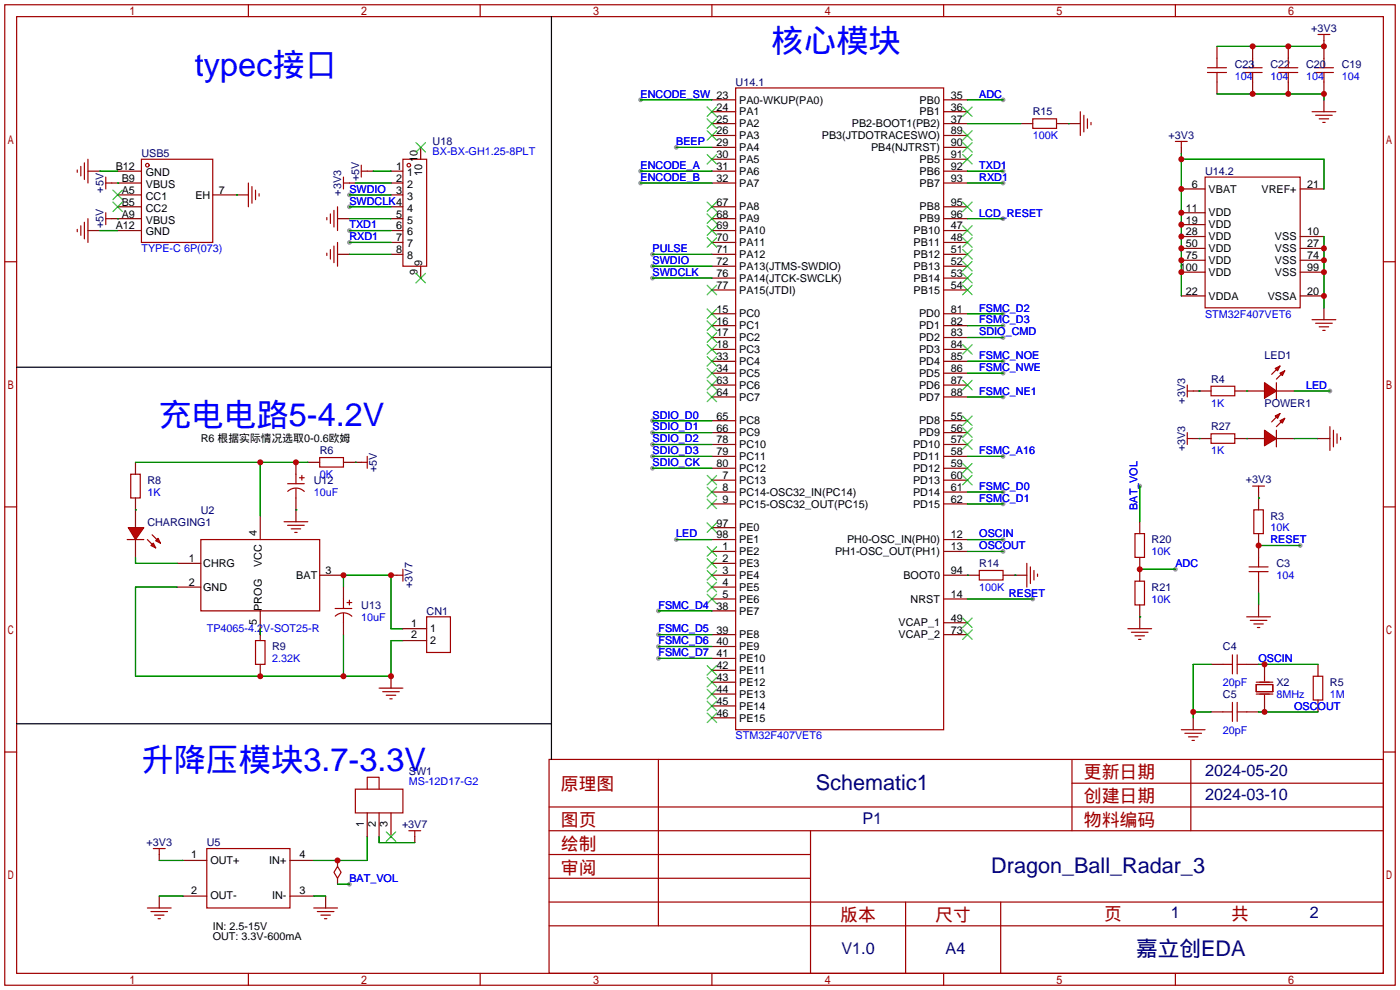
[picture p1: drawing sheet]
<svg xmlns="http://www.w3.org/2000/svg" width="299mm" height="212mm" viewBox="0 0 299 212" stroke-linecap="round" stroke-linejoin="round" font-family="sans-serif">
<g fill="#999">
<circle cx="277.9" cy="116.6" r=".51"/>
<circle cx="284.2" cy="83.6" r=".51"/>
<circle cx="74.7" cy="189" r=".51"/>
<circle cx="214.4" cy="97.5" r=".51"/>
<circle cx="214.4" cy="79.8" r=".51"/>
<circle cx="214.4" cy="77.2" r=".51"/>
<circle cx="214.4" cy="84.8" r=".51"/>
<circle cx="214.4" cy="115.3" r=".51"/>
<circle cx="214.4" cy="117.9" r=".51"/>
<circle cx="220.7" cy="128" r=".51"/>
<circle cx="139.4" cy="59.4" r=".51"/>
<circle cx="139.4" cy="56.9" r=".51"/>
<circle cx="243.6" cy="103.9" r=".51"/>
<circle cx="144.5" cy="31.5" r=".51"/>
<circle cx="214.4" cy="46.7" r=".51"/>
<circle cx="214.4" cy="105.2" r=".51"/>
<circle cx="214.4" cy="107.7" r=".51"/>
<circle cx="214.4" cy="67.1" r=".51"/>
<circle cx="214.4" cy="69.6" r=".51"/>
<circle cx="140.7" cy="130.6" r=".51"/>
<circle cx="140.7" cy="135.6" r=".51"/>
<circle cx="140.7" cy="138.2" r=".51"/>
<circle cx="140.7" cy="140.7" r=".51"/>
<circle cx="74.7" cy="51.8" r=".51"/>
<circle cx="74.7" cy="49.3" r=".51"/>
<circle cx="74.7" cy="44.2" r=".51"/>
<circle cx="74.7" cy="41.7" r=".51"/>
<circle cx="139.4" cy="89.9" r=".51"/>
<circle cx="139.4" cy="92.5" r=".51"/>
<circle cx="139.4" cy="95" r=".51"/>
<circle cx="139.4" cy="97.5" r=".51"/>
<circle cx="139.4" cy="100.1" r=".51"/>
<circle cx="214.4" cy="72.1" r=".51"/>
<circle cx="136.9" cy="36.6" r=".51"/>
<circle cx="136.9" cy="39.1" r=".51"/>
<circle cx="214.4" cy="36.6" r=".51"/>
<circle cx="214.4" cy="39.1" r=".51"/>
<circle cx="251.2" cy="121.7" r=".51"/>
<circle cx="214.4" cy="21.3" r=".51"/>
<circle cx="144.5" cy="115.3" r=".51"/>
<circle cx="139.4" cy="54.4" r=".51"/>
<circle cx="136.9" cy="21.3" r=".51"/>
</g>
<g fill="none" stroke="#a10000" stroke-width=".25">
<path d="M1 1h297.2v209.6h-297.2zM3.6 3.6h292.1v204.4h-292.1zM53.1 1v2.6M102.6 1v2.6M152.1 1v2.6M201.7 1v2.6M251.2 1v2.6M1 55.9h2.6M295.7 55.9h2.5M258.8 82.5h5.1v2.1h-5.1zM272.8 81.8v3.5M1 108.3h2.6"/>
<path d="M267.7 103.9h2.6M268 109h2v5h-2zM269 103.9v1.3M269 119.1v2.1M295.7 108.3h2.5M266.4 131.8h5.1M267 122.2h4M267 121.2h4M267.2 132.6h3.6M268 133.4h2M268.7 134.1h.5M269 122.2v2"/>
<path d="M1 160.7h2.6M117.3 162.3h178.4v45.7h-178.4zM117.3 177.5h178.4M117.3 172.5h178.4M140.7 162.3v35.6M173.2 177.5v30.5M229.1 162.3v15.2M229.1 167.4h66.6M254.5 162.3v15.2M295.7 160.7h2.5M117.3 182.6h55.9M117.3 197.9h178.4"/>
<path d="M117.3 192.8h178.4M117.3 187.7h55.9M193.5 192.8v15.2M213.9 192.8v15.2M53.1 208v2.6M102.6 208v2.6M152.1 208v2.6M201.7 208v2.6M251.2 208v2.6"/>
</g>
<path d="M256.3 83.6h2.5M263.9 83.6h2.5M269 105.2v3.8M269 114v5.1M269 124.2v2.5M269 129.3v2.5" fill="none" stroke="#870000" stroke-width=".25"/>
<path d="M269 106.4h.1M269 116.6h8.9M269 126.7v2.6" fill="none" stroke="#008700" stroke-width=".25"/>
<g fill="#f00" stroke="#a10000" stroke-width=".25">
<path d="M270.3 81.8l2.5 1.8-2.5 1.5z"/>
<path d="M272.5 78.7l1.1-.5-.6 1z"/>
<path d="M273.6 79.8l1-.6-.5 1.1z"/>
</g>
<g fill="none" stroke="#a10000" stroke-width=".25">
<path d="M272.8 79l-1 1M68.3 97.8h5.1v2h-5.1zM253.7 82.3v2.5M253.7 83.6h1.3M273.8 80l-1 1M27.2 115.3h3.5M27.9 101.3h2.1v5.1h-2.1zM42.9 115.3h25.4v15.3h-25.4zM263.4 140v4M264.4 140v4M252.5 156h5.1M253.2 156.7h3.6"/>
<path d="M254 157.5h2M254.8 158.2h.5M261.4 142h2M261.4 152.1h2M263.4 150.1v4.1M264.4 150.1v4.1M264.4 142h2M264.4 152.1h2M280.7 144.5h2v5.1h-2z"/>
</g>
<g fill="none" stroke="#870000" stroke-width=".25">
<path d="M29 98.8v2.5M65.8 98.8h2.5M73.4 98.8h2.5M255 83.6h1.3M266.4 83.6h3.9M272.8 83.6h3.8M29 106.4v2.6M55.6 110.2v5.1M37.8 120.4h5.1M37.8 125.5h5.1M55.6 130.6v5M68.3 122.9h5.1"/>
<path d="M255 153.4v2.6M258.8 142h2.6M258.8 152.1h2.6M266.4 142h2.6M266.4 152.1h2.6M281.7 142v2.5M281.7 149.6v2.5"/>
</g>
<path d="M256.3 83.6h.1M266.4 83.6h.1M276.6 83.6h7.6M255 152.1h3.8M258.8 142h-3.8v11.4M269 142h12.7M269 152.1h12.7" fill="none" stroke="#008700" stroke-width=".25"/>
<g fill="#f00" stroke="#a10000" stroke-width=".25">
<path d="M27.4 112.8h3.3l-1.7 2.5z"/>
<path d="M33.3 115.6l.5-.5 .5 1z"/>
<path d="M32.8 116.1l.5 1-1-.5z"/>
</g>
<g fill="none" stroke="#a10000" stroke-width=".25">
<path d="M157.2 18.8h44.5v137.2h-44.5zM258.1 15.5h4M258.1 14.5h4M260.1 12.4v2.1M260.1 15.5v2M265.7 15.5h4M265.7 14.5h4M267.7 12.4v2.1M267.7 15.5v2M273.3 15.5h4.1M273.3 14.5h4.1M275.3 12.4v2.1"/>
<path d="M275.3 15.5v2M280.9 15.5h4.1M280.9 14.5h4.1M281.7 7.4h2.5M283 7.4v1.2M283 12.4v2.1M283 15.5v2M16.5 36.3v.5M17.3 35.6v2M18 34.8v3.6M18.8 34v5.1M22.6 37.8v2.6"/>
<path d="M22.6 39.1h1.3M30.2 34h15.3v17.8h-15.3zM53.1 39.1v5.1M53.8 39.9v3.5M73.4 37.8v2.6M73.4 39.1h1.3M77.2 35.3v2.5M77.2 36.6h1.3M86.1 34h5.1v22.9h-5.1zM220.7 25.4h5.1v2h-5.1zM230.9 23.9v5.1M231.6 24.6v3.6"/>
<path d="M232.4 25.4v2M233.2 26.2v.5M251.2 30.2h2.5M252.5 30.2v1.3M257.6 37.8h20.3v28h-20.3zM280.4 23.9h5.1M281.2 24.6h3.5M281.9 25.4h2.1M282.7 26.2h.5M16.5 49v.5M17.3 48.3v2M18 47.5v3.6"/>
<path d="M18.8 46.7v5.1M22.6 45.5v2.5M22.6 46.7h1.3M54.6 40.6v2.1M55.4 41.4v.5M69.8 46.5v.5M69.8 54.1v.5M70.6 45.7v2.1M70.6 53.3v2.1M71.4 45v3.5M71.4 52.6v3.5M72.1 44.2v5.1"/>
<path d="M72.1 51.8v5.1M280.4 68.3h5.1M281.2 69.1h3.5M281.9 69.8h2.1M282.7 70.6h.5M77.2 98.8h1.3M78.5 97.5v2.6M258.8 92.7h5.1v2h-5.1zM272.8 91.9v3.6M31.5 115.3l1 1M32.5 114.3l1 1M60.7 111.5h5.1"/>
<path d="M61.5 112.3h3.5M61.5 103.4h3.5M61.5 105a2.54 2.54 0 0 1 3.5 0M62.2 113h2.1M63 113.8h.5M63.2 101.3v2.1M63.2 104.4v2M64 102.1h1M64.5 101.6v1M242.6 114h2v5.1h-2zM54.6 136.9h2v5.1h-2zM71.6 130h3.6"/>
<path d="M71.7 131.7a2.54 2.54 0 0 1 3.5 0M73.4 128v2M73.4 131.1v2M74.2 128.8h1M74.7 128.3v1M84.8 122.9h1.3M86.1 121.7v2.5M91.2 131.8h5.1v7.6h-5.1zM209.3 121.9h5.1v2.1h-5.1zM219.5 120.4v5.1M220.2 121.2v3.5M221 121.9v2.1"/>
<path d="M221.7 122.7v.5M241 134.4h5.1M241.8 135.1h3.6M242.6 124.2h2v5.1h-2zM242.6 135.9h2M243.3 136.7h.5M81 147.1h5.1M81.8 147.8h3.5M82.5 148.6h2.1M83.3 149.4h.5M268.5 146.3h3.5v1.5h-3.5zM268.5 145.8h3.5"/>
<path d="M268.5 148.3h3.5M270.3 144.5v1M270.3 148.6v1M75.9 168.7h10.2v5h-10.2zM78.5 168.7v-2.6h2.5v2.6M87.4 177.5h2.5M88.6 177.5v1.3M31.5 194.1h5.1M32.3 194.8h3.5M32.8 181.4h2.5M33 195.6h2.1M33.8 196.3h.5"/>
<path d="M34 181.4v1.2M44.2 181.4h17.8v12.7h-17.8zM67.1 194.1h5M67.8 194.8h3.6M68.6 195.6h2M69.3 196.3h.5M72.1 185.2l.8 1.2-.8 1.3-.7-1.3z"/>
<circle cx="31.5" cy="35.3" r=".38"/>
<circle cx="87.4" cy="35.3" r=".38"/>
</g>
<g fill="none" stroke="#870000" stroke-width=".25">
<path d="M260.1 9.9v2.5M260.1 17.5v2.6M267.7 9.9v2.5M267.7 17.5v2.6M275.3 9.9v2.5M275.3 17.5v2.6M283 8.6v3.8M283 17.5v2.6M18.8 36.6h2.5M23.9 39.1h6.3M25.1 36.6h5.1M74.7 39.1h1.2"/>
<path d="M78.5 36.6h1.3M83.6 36.6h2.5M83.6 39.1h2.5M89.9 31.5v2.5M152.1 21.3h5.1M152.1 23.9h5.1M152.1 26.4h5.1M152.1 29h5.1M152.1 31.5h5.1M152.1 34h5.1M152.1 36.6h5.1M152.1 39.1h5.1"/>
<path d="M201.7 21.3h5.1M201.7 23.9h5.1M201.7 26.4h5.1M201.7 29h5.1M201.7 31.5h5.1M201.7 34h5.1M201.7 36.6h5.1M201.7 39.1h5.1M218.2 26.4h2.5M225.8 26.4h5.1M252.5 31.5v1.3M283 21.3v2.6"/>
<path d="M18.8 49.3h2.5M23.9 46.7h6.3M25.1 49.3h5.1M25.1 44.2h5.1M25.1 41.7h5.1M45.5 41.7h7.6M72.1 54.4h2.6M72.1 46.7h2.6M83.6 49.3h2.5M83.6 51.8h2.5M83.6 54.4h2.5M83.6 44.2h2.5"/>
<path d="M83.6 46.7h2.5M83.6 41.7h2.5M89.9 56.9v2.5M152.1 49.3h5.1M152.1 51.8h5.1M152.1 54.4h5.1M152.1 56.9h5.1M152.1 59.4h5.1M152.1 44.2h5.1M152.1 46.7h5.1M201.7 49.3h5.1M201.7 51.8h5.1"/>
<path d="M201.7 54.4h5.1M201.7 56.9h5.1M201.7 59.4h5.1M201.7 44.2h5.1M201.7 46.7h5.1M252.5 40.4h5.1M252.5 50.5h5.1M252.5 45.5h5.1M252.5 48h5.1M252.5 53.1h5.1M252.5 55.6h5.1M252.5 58.2h5.1"/>
<path d="M277.9 40.4h5.1M277.9 50.5h5.1M277.9 53.1h5.1M277.9 55.6h5.1M277.9 58.2h5.1M152.1 62h5.1M152.1 67.1h5.1M152.1 69.6h5.1M152.1 72.1h5.1M152.1 74.7h5.1M152.1 77.2h5.1M152.1 79.8h5.1"/>
<path d="M201.7 62h5.1M201.7 67.1h5.1M201.7 69.6h5.1M201.7 72.1h5.1M201.7 74.7h5.1M201.7 77.2h5.1M201.7 79.8h5.1M252.5 63.2h5.1M277.9 63.2h5.1M283 65.8v2.5M63.2 98.8v2.5M75.9 98.8h1.3"/>
<path d="M152.1 89.9h5.1M152.1 92.5h5.1M152.1 95h5.1M152.1 97.5h5.1M152.1 82.3h5.1M152.1 84.8h5.1M201.7 89.9h5.1M201.7 92.5h5.1M201.7 95h5.1M201.7 97.5h5.1M201.7 82.3h5.1M201.7 84.8h5.1"/>
<path d="M256.3 93.7h2.5M263.9 93.7h2.5M29 109v3.8M29 115.3v3.8M63.2 106.4v5.1M152.1 102.6h5.1M152.1 105.2h5.1M152.1 107.7h5.1M152.1 100.1h5.1M152.1 117.9h5.1M152.1 112.8h5.1M152.1 115.3h5.1"/>
<path d="M201.7 102.6h5.1M201.7 105.2h5.1M201.7 107.7h5.1M201.7 100.1h5.1M201.7 117.9h5.1M201.7 115.3h5.1M243.6 111.5v2.5M243.6 119.1v5.1M55.6 134.4v2.5M73.4 125.5v2.5M73.4 133.1v2.5M83.6 122.9h1.2"/>
<path d="M86.1 134.4h5.1M86.1 136.9h5.1M152.1 122.9h5.1M152.1 120.4h5.1M152.1 125.5h5.1M152.1 128h5.1M152.1 130.6h5.1M152.1 135.6h5.1M152.1 138.2h5.1M201.7 122.9h7.6M201.7 128h5.1M201.7 135.6h5.1"/>
<path d="M201.7 133.1h5.1M214.4 122.9h5.1M243.6 129.3v5.1M55.6 142v2.5M83.6 144.5v2.6M152.1 140.7h5.1M152.1 143.3h5.1M152.1 145.8h5.1M152.1 148.3h5.1M152.1 150.9h5.1M152.1 153.4h5.1M270.3 142v2.5"/>
<path d="M270.3 149.6v2.5M78.5 173.7v5.1M81 173.7v5.1M83.6 173.7v5.1M88.6 178.8v1.3M34 182.6v1.3M34 191.5v2.6M39.1 183.9h5.1M39.1 191.5h5.1M62 183.9h5.1M62 191.5h5.1M69.6 191.5v2.6"/>
<path d="M72.1 183.9v1.3M72.1 187.7v1.3"/>
</g>
<g fill="none" stroke="#008700" stroke-width=".25">
<path d="M260.1 9.9h22.9M21.3 36.6h3.8M25.1 39.1h.1M75.9 39.1h7.7M79.8 36.6h3.8M144.5 31.5h7.6M206.8 26.4h11.4M228.3 26.4h.1M252.5 34h30.5v6.4M252.5 32.8v30.4M260.1 20.1h22.9v1.2M21.3 49.3h3.8"/>
<path d="M25.1 46.7h.1M50.5 41.7h.1M74.7 46.7h8.9M74.7 49.3h8.9M74.7 54.4h8.9M74.7 51.8h8.9M74.7 44.2h8.9M74.7 41.7h8.9M139.4 59.4h12.7M139.4 56.9h12.7M206.8 46.7h7.6M283 50.5v15.3"/>
<path d="M206.8 79.8h7.6M206.8 77.2h7.6M206.8 67.1h7.6M206.8 69.6h7.6M29 98.8h36.8M55.6 98.8v11.4M75.9 98.8h.1M206.8 97.5h7.6M206.8 84.8h7.6M29 109h.1M29 119.1v1.3h8.8M63.2 109h.1"/>
<path d="M206.8 115.3h7.6M206.8 117.9h7.6M206.8 105.2h7.6M206.8 107.7h7.6M243.6 103.9v7.6M37.8 125.5h-8.8v19h54.6v-7.6h2.5M55.6 134.4v1.2M73.4 125.5v-2.6h10.2v11.5h2.5M73.4 135.6v8.9M140.7 130.6h11.4M140.7 135.6h11.4M140.7 138.2h11.4"/>
<path d="M206.8 122.9h.1M206.8 128h13.9M216.9 122.9h.1M243.6 131.8h.1M140.7 140.7h11.4M78.5 178.8v5.1h-11.4M81 178.8v1.3h7.6M34 183.9h5.1M34 191.5h5.1M67.1 191.5h2.5M72.1 189h2.6"/>
</g>
<path d="M117.9 3.6v158.7M3.6 78.5h114.3M3.6 154.7h114.3" fill="none" stroke="#000" stroke-width=".25"/>
<g fill="none" stroke="#3c3" stroke-width=".25">
<path d="M88.9 30.5l2 2M90.9 30.5l-2 2M151.1 22.9l2.1 2M151.1 25.4l2.1 2M151.1 27.9l2.1 2.1M151.1 33l2.1 2.1M153.2 22.9l-2.1 2M153.2 25.4l-2.1 2M153.2 27.9l-2.1 2.1M153.2 33l-2.1 2.1M205.7 22.9l2.1 2M205.7 27.9l2.1 2.1"/>
<path d="M205.7 30.5l2.1 2M205.7 33l2.1 2.1M207.8 22.9l-2.1 2M207.8 27.9l-2.1 2.1M207.8 30.5l-2.1 2M207.8 33l-2.1 2.1M24.1 40.6l2.1 2.1M24.1 43.2l2.1 2M26.2 40.6l-2.1 2.1M26.2 43.2l-2.1 2M88.9 58.4l2 2.1M90.9 58.4l-2 2.1"/>
<path d="M151.1 43.2l2.1 2M151.1 45.7l2.1 2.1M151.1 48.3l2.1 2M151.1 50.8l2.1 2M153.2 43.2l-2.1 2M153.2 45.7l-2.1 2.1M153.2 48.3l-2.1 2M153.2 50.8l-2.1 2M205.7 48.3l2.1 2M205.7 50.8l2.1 2M205.7 53.3l2.1 2.1M205.7 55.9l2.1 2"/>
<path d="M205.7 58.4l2.1 2.1M205.7 43.2l2.1 2M207.8 48.3l-2.1 2M207.8 50.8l-2.1 2M207.8 53.3l-2.1 2.1M207.8 55.9l-2.1 2M207.8 58.4l-2.1 2.1M207.8 43.2l-2.1 2M151.1 61l2.1 2M151.1 66l2.1 2.1M151.1 68.6l2.1 2M151.1 71.1l2.1 2.1"/>
<path d="M151.1 73.7l2.1 2M151.1 76.2l2.1 2M151.1 78.7l2.1 2.1M153.2 61l-2.1 2M153.2 66l-2.1 2.1M153.2 68.6l-2.1 2M153.2 71.1l-2.1 2.1M153.2 73.7l-2.1 2M153.2 76.2l-2.1 2M153.2 78.7l-2.1 2.1M205.7 61l2.1 2M205.7 73.7l2.1 2"/>
<path d="M207.8 61l-2.1 2M207.8 73.7l-2.1 2M151.1 81.3l2.1 2M151.1 83.8l2.1 2.1M153.2 81.3l-2.1 2M153.2 83.8l-2.1 2.1M205.7 88.9l2.1 2M205.7 91.4l2.1 2.1M205.7 94l2.1 2M205.7 99.1l2.1 2M205.7 81.3l2.1 2M207.8 88.9l-2.1 2"/>
<path d="M207.8 91.4l-2.1 2.1M207.8 94l-2.1 2M207.8 99.1l-2.1 2M207.8 81.3l-2.1 2M151.1 101.6l2.1 2M151.1 104.1l2.1 2.1M151.1 106.7l2.1 2M151.1 116.8l2.1 2.1M151.1 119.4l2.1 2M151.1 111.8l2.1 2M153.2 101.6l-2.1 2M153.2 104.1l-2.1 2.1"/>
<path d="M153.2 106.7l-2.1 2M153.2 116.8l-2.1 2.1M153.2 119.4l-2.1 2M153.2 111.8l-2.1 2M205.7 101.6l2.1 2M207.8 101.6l-2.1 2M151.1 121.9l2.1 2.1M151.1 124.5l2.1 2M151.1 127l2.1 2M153.2 121.9l-2.1 2.1M153.2 124.5l-2.1 2M153.2 127l-2.1 2"/>
<path d="M205.7 132.1l2.1 2M205.7 134.6l2.1 2.1M207.8 132.1l-2.1 2M207.8 134.6l-2.1 2.1M151.1 142.2l2.1 2.1M151.1 144.8l2.1 2M151.1 147.3l2.1 2.1M151.1 149.9l2.1 2M151.1 152.4l2.1 2M153.2 142.2l-2.1 2.1M153.2 144.8l-2.1 2M153.2 147.3l-2.1 2.1"/>
<path d="M153.2 149.9l-2.1 2M153.2 152.4l-2.1 2M82.5 177.8l2.1 2M84.6 177.8l-2.1 2"/>
</g>
<g fill="#f00" stroke="#a10000" stroke-width=".25">
<path d="M270.3 91.9l2.5 1.8-2.5 1.5z"/>
<path d="M272.5 88.9l1.1-.5-.6 1z"/>
<path d="M273.6 89.9l1-.5-.5 1z"/>
</g>
<path d="M253.7 92.5v2.5M253.7 93.7h1.3M272.8 89.2l-1 1M273.8 90.2l-1 1M284.2 91.2v5.1M285 91.9v3.6M285.8 92.7v2M286.5 93.5v.5" fill="none" stroke="#a10000" stroke-width=".25"/>
<path d="M255 93.7h1.3M266.4 93.7h3.9M272.8 93.7h3.8M281.7 93.7h2.5" fill="none" stroke="#870000" stroke-width=".25"/>
<g fill="none" stroke="#008700" stroke-width=".25">
<path d="M136.9 36.6h15.2M136.9 39.1h15.2M136.9 21.3h15.2M206.8 36.6h7.6M206.8 39.1h7.6M206.8 21.3h7.6M139.4 54.4h12.7M206.8 72.1h7.6M139.4 89.9h12.7M139.4 92.5h12.7M139.4 95h12.7M139.4 97.5h12.7"/>
<path d="M256.3 93.7h.1M266.4 93.7h.1M276.6 93.7h5.1M139.4 100.1h12.7M144.5 115.3h7.6M243.6 121.7h7.6"/>
</g>
<g fill="#c00">
<circle cx="269" cy="116.6" r=".63"/>
<circle cx="255" cy="152.1" r=".63"/>
<circle cx="270.3" cy="142" r=".63"/>
<circle cx="270.3" cy="152.1" r=".63"/>
<circle cx="55.6" cy="98.8" r=".63"/>
<circle cx="63.2" cy="98.8" r=".63"/>
<circle cx="73.4" cy="122.9" r=".63"/>
<circle cx="83.6" cy="122.9" r=".63"/>
<circle cx="55.6" cy="144.5" r=".63"/>
<circle cx="73.4" cy="144.5" r=".63"/>
<circle cx="83.6" cy="144.5" r=".63"/>
<circle cx="72.1" cy="183.9" r=".63"/>
<circle cx="283" cy="20.1" r=".63"/>
<circle cx="275.3" cy="20.1" r=".63"/>
<circle cx="267.7" cy="20.1" r=".63"/>
<circle cx="283" cy="9.9" r=".63"/>
<circle cx="275.3" cy="9.9" r=".63"/>
<circle cx="267.7" cy="9.9" r=".63"/>
<circle cx="252.5" cy="34" r=".63"/>
<circle cx="252.5" cy="40.4" r=".63"/>
<circle cx="252.5" cy="45.5" r=".63"/>
<circle cx="252.5" cy="48" r=".63"/>
<circle cx="252.5" cy="50.5" r=".63"/>
<circle cx="252.5" cy="53.1" r=".63"/>
<circle cx="252.5" cy="55.6" r=".63"/>
<circle cx="252.5" cy="58.2" r=".63"/>
<circle cx="283" cy="63.2" r=".63"/>
<circle cx="283" cy="58.2" r=".63"/>
<circle cx="283" cy="55.6" r=".63"/>
<circle cx="283" cy="53.1" r=".63"/>
<circle cx="243.6" cy="121.7" r=".63"/>
</g>
<g font-size="6.9" fill="#00f">
<text x="164.8" y="11.1">核心模块</text>
<text x="41.7" y="16.1">typec接口</text>
<text x="34" y="91.1">充电电路5-4.2V</text>
<text x="30.2" y="164.7">升降压模块3.7-3.3V</text>
</g>
<g font-size="4.6" fill="#000080">
<text x="174.4" y="168.8">Schematic1</text>
<text x="211.9" y="186.6">Dragon_Ball_Radar_3</text>
<text x="242.8" y="204.3">嘉立创EDA</text>
</g>
<g font-size="3.8" fill="#a00000">
<text x="231.6" y="166.4">更新日期</text>
<text x="119.9" y="168.9">原理图</text>
<text x="231.6" y="171.5">创建日期</text>
<text x="119.9" y="176.5">图页</text>
<text x="231.6" y="176.5">物料编码</text>
<text x="119.9" y="181.6">绘制</text>
<text x="119.9" y="186.7">审阅</text>
<text x="179.6" y="196.9">版本</text>
<text x="199.9" y="196.9">尺寸</text>
<text x="236" y="196.6">页</text>
<text x="263.1" y="196.6">共</text>
</g>
<g font-size="3.5" fill="#000080">
<text x="257.6" y="165.9">2024-05-20</text>
<text x="257.6" y="171">2024-03-10</text>
<text x="184.3" y="176">P1</text>
<text x="250.2" y="196.1">1</text>
<text x="280" y="196.1">2</text>
<text x="179.8" y="204">V1.0</text>
<text x="202.1" y="204">A4</text>
</g>
<g font-size="2.3" fill="#000080">
<text x="280.2" y="6.8">+3V3</text>
<text x="263.9" y="14.5">C23</text>
<text x="271.5" y="14.5">C22</text>
<text x="279.1" y="14.5">C20</text>
<text x="286.8" y="14.5">C19</text>
<text x="157.2" y="18.3">U14.1</text>
<text x="220.7" y="24.7">R15</text>
<text x="249.7" y="29.6">+3V3</text>
<text x="30.2" y="33.6">USB5</text>
<text x="92.5" y="31">U18</text>
<text x="22.1" y="41.2" transform="rotate(-90 22.1 41.2)">+5V</text>
<text x="72.9" y="41.8" transform="rotate(-90 72.9 41.8)">+3V3</text>
<text x="76.8" y="38.7" transform="rotate(-90 76.8 38.7)">+5V</text>
<text x="257.6" y="37.4">U14.2</text>
<text x="22.1" y="48.8" transform="rotate(-90 22.1 48.8)">+5V</text>
<text x="270.3" y="76.8">LED1</text>
<text x="258.8" y="81.8">R4</text>
<text x="253.3" y="86.3" transform="rotate(-90 253.3 86.3)">+3V3</text>
<text x="270.3" y="86.9">POWER1</text>
<text x="258.8" y="92">R27</text>
<text x="68.3" y="97.1">R6</text>
<text x="80.6" y="100.9" transform="rotate(-90 80.6 100.9)">+5V</text>
<text x="253.3" y="96.5" transform="rotate(-90 253.3 96.5)">+3V3</text>
<text x="31.5" y="103.4">R8</text>
<text x="67.1" y="103.4">U12</text>
<text x="266.3" y="103.3">+3V3</text>
<text x="31.5" y="112.3">CHARGING1</text>
<text x="42.9" y="109.8">U2</text>
<text x="271.5" y="111">R3</text>
<text x="246.1" y="116.1">R20</text>
<text x="88.2" y="125.7" transform="rotate(-90 88.2 125.7)">+3V7</text>
<text x="209.3" y="121.2">R14</text>
<text x="272.8" y="121.2">C3</text>
<text x="77.2" y="130.1">U13</text>
<text x="91.2" y="131.4">CN1</text>
<text x="246.1" y="126.3">R21</text>
<text x="58.2" y="139">R9</text>
<text x="261.4" y="139">C4</text>
<text x="261.4" y="149.1">C5</text>
<text x="272.8" y="146.6">X2</text>
<text x="284.2" y="146.6">R5</text>
<text x="87.4" y="165.7">SW1</text>
<text x="85.9" y="177">+3V7</text>
<text x="31.3" y="180.8">+3V3</text>
<text x="44.2" y="180.9">U5</text>
</g>
<g font-size="2.3" fill="#00f">
<text x="263.9" y="17.1">104</text>
<text x="271.5" y="17.1">104</text>
<text x="279.1" y="17.1">104</text>
<text x="286.8" y="17.1">104</text>
<text x="136.9" y="20.9">ENCODE_SW 23</text>
<text x="209.3" y="20.9">ADC</text>
<text x="220.7" y="29.8">100K</text>
<text x="92.5" y="33.1">BX-BX-GH1.25-8PLT</text>
<text x="144.5" y="31">BEEP</text>
<text x="74.7" y="41.2">SWDIO</text>
<text x="136.9" y="36.1">ENCODE_A</text>
<text x="136.9" y="38.7">ENCODE_B</text>
<text x="209.3" y="36.1">TXD1</text>
<text x="209.3" y="38.7">RXD1</text>
<text x="74.7" y="43.7">SWDCLK4</text>
<text x="209.3" y="46.3">LCD_RESET</text>
<text x="30.2" y="53.9">TYPE-C 6P(073)</text>
<text x="74.7" y="51.4">RXD1</text>
<text x="74.7" y="48.8">TXD1</text>
<text x="139.4" y="53.9">PULSE</text>
<text x="139.4" y="59">SWDCLK</text>
<text x="139.4" y="56.4">SWDIO</text>
<text x="209.3" y="66.6">FSMC_D2</text>
<text x="209.3" y="69.1">FSMC_D3</text>
<text x="209.3" y="71.7">SDIO_CMD</text>
<text x="257.6" y="67.9">STM32F407VET6</text>
<text x="209.3" y="76.8">FSMC_NOE</text>
<text x="209.3" y="79.3">FSMC_NWE</text>
<text x="279.1" y="83.1">LED</text>
<text x="139.4" y="89.5">SDIO_D0</text>
<text x="209.3" y="84.4">FSMC_NE1</text>
<text x="258.8" y="86.9">1K</text>
<text x="139.4" y="92">SDIO_D1</text>
<text x="139.4" y="94.5">SDIO_D2</text>
<text x="139.4" y="97.1">SDIO_D3</text>
<text x="139.4" y="99.6">SDIO_CK</text>
<text x="209.3" y="97.1">FSMC_A16</text>
<text x="258.8" y="97.1">1K</text>
<text x="31.5" y="106">1K</text>
<text x="67.1" y="106">10uF</text>
<text x="68.3" y="102.2">0K</text>
<text x="209.3" y="104.7">FSMC_D0</text>
<text x="209.3" y="107.2">FSMC_D1</text>
<text x="243.1" y="109" transform="rotate(-90 243.1 109)">BAT_VOL</text>
<text x="271.5" y="113.6">10K</text>
<text x="144.5" y="114.9">LED</text>
<text x="209.3" y="114.9">OSCIN</text>
<text x="209.3" y="117.4">OSCOUT</text>
<text x="246.1" y="118.7">10K</text>
<text x="271.5" y="116.1">RESET</text>
<text x="251.2" y="121.2">ADC</text>
<text x="272.8" y="123.7">104</text>
<text x="140.7" y="130.1">FSMC_D4</text>
<text x="209.3" y="126.3">100K</text>
<text x="215.6" y="127.6">RESET</text>
<text x="246.1" y="128.8">10K</text>
<text x="44.2" y="135.2">TP4065-4.2V-SOT25-R</text>
<text x="77.2" y="132.6">10uF</text>
<text x="140.7" y="135.2">FSMC_D5</text>
<text x="140.7" y="137.7">FSMC_D6</text>
<text x="58.2" y="141.5">2.32K</text>
<text x="140.7" y="140.3">FSMC_D7</text>
<text x="269" y="141.5">OSCIN</text>
<text x="261.4" y="146.6">20pF</text>
<text x="272.8" y="149.1">8MHz</text>
<text x="284.2" y="149.1">1M</text>
<text x="276.6" y="151.7">OSCOUT</text>
<text x="157.2" y="158">STM32F407VET6</text>
<text x="261.4" y="156.8">20pF</text>
<text x="87.4" y="167.7">MS-12D17-G2</text>
<text x="74.7" y="188.5">BAT_VOL</text>
</g>
<g font-size="2.3">
<text x="153.1" y="23.6">24</text>
<text x="158" y="22.1">PA0-WKUP(PA0)</text>
<text x="196.6" y="22.1">PB0</text>
<text x="203.2" y="21.1">35</text>
<text x="203.2" y="23.6">36</text>
<text x="153.1" y="26.2">25</text>
<text x="153.1" y="28.7">26</text>
<text x="158" y="24.7">PA1</text>
<text x="158" y="27.2">PA2</text>
<text x="158" y="29.7">PA3</text>
<text x="175.6" y="29.7">PB3(JTDOTRACESWO)</text>
<text x="182.1" y="27.2">PB2-BOOT1(PB2)</text>
<text x="196.6" y="24.7">PB1</text>
<text x="203.2" y="28.7">89</text>
<text x="203.2" y="26.2">37</text>
<text x="89.2" y="34.5" transform="rotate(-90 89.2 34.5)">10</text>
<text x="153.1" y="31.3">29</text>
<text x="153.1" y="33.8">30</text>
<text x="158" y="32.3">PA4</text>
<text x="158" y="34.8">PA5</text>
<text x="186.2" y="32.3">PB4(NJTRST)</text>
<text x="196.6" y="34.8">PB5</text>
<text x="203.2" y="31.3">90</text>
<text x="203.2" y="33.8">91</text>
<text x="24.7" y="36.3">B12</text>
<text x="26" y="41.4">A5</text>
<text x="26" y="38.9">B9</text>
<text x="31.2" y="40.2">VBUS</text>
<text x="31.2" y="37.6">GND</text>
<text x="46.7" y="41.4">7</text>
<text x="84.7" y="36.3">1</text>
<text x="84.7" y="38.9">2</text>
<text x="84.7" y="41.4">3</text>
<text x="87" y="37.6">1</text>
<text x="87" y="40.2">2</text>
<text x="90.2" y="37.6" transform="rotate(-90 90.2 37.6)">10</text>
<text x="153.1" y="36.3">31</text>
<text x="153.1" y="38.9">32</text>
<text x="158" y="37.4">PA6</text>
<text x="158" y="39.9">PA7</text>
<text x="196.6" y="37.4">PB6</text>
<text x="196.6" y="39.9">PB7</text>
<text x="203.2" y="36.3">92</text>
<text x="203.2" y="38.9">93</text>
<text x="254.7" y="40.2">6</text>
<text x="258.3" y="41.2">VBAT</text>
<text x="269.6" y="41.2">VREF+</text>
<text x="279.4" y="40.2">21</text>
<text x="26" y="46.5">A9</text>
<text x="26" y="44">B5</text>
<text x="31.2" y="47.8">VBUS</text>
<text x="31.2" y="42.7">CC1</text>
<text x="31.2" y="45.2">CC2</text>
<text x="41.8" y="42.4">EH</text>
<text x="84.7" y="46.5">5</text>
<text x="87" y="42.7">3</text>
<text x="87" y="45.2">4</text>
<text x="87" y="47.8">5</text>
<text x="153.1" y="44">67</text>
<text x="153.1" y="46.5">68</text>
<text x="158" y="45">PA8</text>
<text x="158" y="47.5">PA9</text>
<text x="196.6" y="45">PB8</text>
<text x="196.6" y="47.5">PB9</text>
<text x="203.2" y="44">95</text>
<text x="203.2" y="46.5">96</text>
<text x="253.5" y="45.2">11</text>
<text x="253.5" y="47.8">19</text>
<text x="258.3" y="46.3">VDD</text>
<text x="24.7" y="49">A12</text>
<text x="31.2" y="50.3">GND</text>
<text x="84.7" y="49">6</text>
<text x="84.7" y="51.6">7</text>
<text x="87" y="50.3">6</text>
<text x="87" y="52.9">7</text>
<text x="153.1" y="49">69</text>
<text x="153.1" y="51.6">70</text>
<text x="158" y="50.1">PA10</text>
<text x="158" y="52.6">PA11</text>
<text x="195.3" y="50.1">PB10</text>
<text x="195.3" y="52.6">PB11</text>
<text x="203.2" y="49">47</text>
<text x="203.2" y="51.6">48</text>
<text x="253.5" y="50.3">28</text>
<text x="253.5" y="52.9">50</text>
<text x="258.3" y="48.8">VDD</text>
<text x="258.3" y="51.3">VDD</text>
<text x="258.3" y="53.9">VDD</text>
<text x="272.5" y="51.3">VSS</text>
<text x="272.5" y="53.9">VSS</text>
<text x="279.4" y="50.3">10</text>
<text x="279.4" y="52.9">27</text>
<text x="84.7" y="54.1">8</text>
<text x="87" y="55.4">8</text>
<text x="89.2" y="58.7" transform="rotate(-90 89.2 58.7)">9</text>
<text x="90.2" y="56.9" transform="rotate(-90 90.2 56.9)">9</text>
<text x="153.1" y="54.1">71</text>
<text x="153.1" y="56.7">72</text>
<text x="153.1" y="59.2">76</text>
<text x="158" y="55.1">PA12</text>
<text x="158" y="57.7">PA13(JTMS-SWDIO)</text>
<text x="195.3" y="55.1">PB12</text>
<text x="195.3" y="57.7">PB13</text>
<text x="203.2" y="54.1">51</text>
<text x="203.2" y="56.7">52</text>
<text x="203.2" y="59.2">53</text>
<text x="252.2" y="57.9">100</text>
<text x="253.5" y="55.4">75</text>
<text x="258.3" y="56.4">VDD</text>
<text x="258.3" y="59">VDD</text>
<text x="272.5" y="56.4">VSS</text>
<text x="272.5" y="59">VSS</text>
<text x="279.4" y="55.4">74</text>
<text x="279.4" y="57.9">99</text>
<text x="153.1" y="61.7">77</text>
<text x="158" y="60.2">PA14(JTCK-SWCLK)</text>
<text x="158" y="62.8">PA15(JTDI)</text>
<text x="195.3" y="60.2">PB14</text>
<text x="195.3" y="62.8">PB15</text>
<text x="203.2" y="61.7">54</text>
<text x="253.5" y="63">22</text>
<text x="258.3" y="64">VDDA</text>
<text x="271" y="64">VSSA</text>
<text x="279.4" y="63">20</text>
<text x="153.1" y="66.8">15</text>
<text x="153.1" y="69.4">16</text>
<text x="153.1" y="71.9">17</text>
<text x="158" y="67.8">PC0</text>
<text x="158" y="70.4">PC1</text>
<text x="196.4" y="67.8">PD0</text>
<text x="196.4" y="70.4">PD1</text>
<text x="203.2" y="66.8">81</text>
<text x="203.2" y="69.4">82</text>
<text x="203.2" y="71.9">83</text>
<text x="153.1" y="74.4">18</text>
<text x="153.1" y="77">33</text>
<text x="158" y="72.9">PC2</text>
<text x="158" y="75.5">PC3</text>
<text x="196.4" y="72.9">PD2</text>
<text x="196.4" y="75.5">PD3</text>
<text x="203.2" y="74.4">84</text>
<text x="203.2" y="77">85</text>
<text x="153.1" y="79.5">34</text>
<text x="153.1" y="82.1">63</text>
<text x="158" y="78">PC4</text>
<text x="158" y="80.5">PC5</text>
<text x="158" y="83.1">PC6</text>
<text x="196.4" y="78">PD4</text>
<text x="196.4" y="80.5">PD5</text>
<text x="196.4" y="83.1">PD6</text>
<text x="203.2" y="79.5">86</text>
<text x="203.2" y="82.1">87</text>
<text x="153.1" y="84.6">64</text>
<text x="153.1" y="89.7">65</text>
<text x="158" y="85.6">PC7</text>
<text x="196.4" y="85.6">PD7</text>
<text x="203.2" y="89.7">55</text>
<text x="203.2" y="84.6">88</text>
<text x="42.9" y="94.5">R6 根据实际情况选取0-0.6欧姆</text>
<text x="153.1" y="92.2">66</text>
<text x="153.1" y="94.8">78</text>
<text x="158" y="90.7">PC8</text>
<text x="158" y="93.2">PC9</text>
<text x="158" y="95.8">PC10</text>
<text x="195.1" y="95.8">PD10</text>
<text x="196.4" y="90.7">PD8</text>
<text x="196.4" y="93.2">PD9</text>
<text x="203.2" y="92.2">56</text>
<text x="203.2" y="94.8">57</text>
<text x="153.1" y="97.3">79</text>
<text x="153.1" y="99.8">80</text>
<text x="158" y="98.3">PC11</text>
<text x="158" y="100.9">PC12</text>
<text x="195.1" y="98.3">PD11</text>
<text x="195.1" y="100.9">PD12</text>
<text x="203.2" y="97.3">58</text>
<text x="203.2" y="99.8">59</text>
<text x="154.4" y="102.4">7</text>
<text x="154.4" y="104.9">8</text>
<text x="154.4" y="107.5">9</text>
<text x="158" y="103.4">PC13</text>
<text x="158" y="105.9">PC14-OSC32_IN(PC14)</text>
<text x="195.1" y="103.4">PD13</text>
<text x="195.1" y="105.9">PD14</text>
<text x="203.2" y="102.4">60</text>
<text x="203.2" y="104.9">61</text>
<text x="203.2" y="107.5">62</text>
<text x="153.1" y="112.5">97</text>
<text x="158" y="108.5">PC15-OSC32_OUT(PC15)</text>
<text x="158" y="113.6">PE0</text>
<text x="195.1" y="108.5">PD15</text>
<text x="54.9" y="114.5" transform="rotate(-90 54.9 114.5)">4</text>
<text x="153.1" y="115.1">98</text>
<text x="154.4" y="117.6">1</text>
<text x="158" y="118.6">PE2</text>
<text x="158" y="116.1">PE1</text>
<text x="178.5" y="118.6">PH1-OSC_OUT(PH1)</text>
<text x="181" y="116.1">PH0-OSC_IN(PH0)</text>
<text x="203.2" y="115.1">12</text>
<text x="203.2" y="117.6">13</text>
<text x="40.4" y="120.2">1</text>
<text x="40.4" y="125.2">2</text>
<text x="43.4" y="121.2">CHRG</text>
<text x="55.9" y="121.2" transform="rotate(-90 55.9 121.2)">VCC</text>
<text x="63.3" y="123.7">BAT</text>
<text x="69.6" y="122.7">3</text>
<text x="154.4" y="120.2">2</text>
<text x="154.4" y="122.7">3</text>
<text x="154.4" y="125.2">4</text>
<text x="158" y="121.2">PE3</text>
<text x="158" y="123.7">PE4</text>
<text x="193.1" y="123.7">BOOT0</text>
<text x="203.2" y="122.7">94</text>
<text x="43.4" y="126.3">GND</text>
<text x="55.9" y="130.5" transform="rotate(-90 55.9 130.5)">PROG</text>
<text x="153.1" y="130.3">38</text>
<text x="154.4" y="127.8">5</text>
<text x="158" y="126.3">PE5</text>
<text x="158" y="128.8">PE6</text>
<text x="158" y="131.3">PE7</text>
<text x="194.6" y="128.8">NRST</text>
<text x="203.2" y="127.8">14</text>
<text x="54.9" y="133.6" transform="rotate(-90 54.9 133.6)">5</text>
<text x="87.9" y="133.9">1</text>
<text x="87.9" y="136.4">2</text>
<text x="91.9" y="135.1">1</text>
<text x="91.9" y="137.6">2</text>
<text x="153.1" y="135.4">39</text>
<text x="153.1" y="137.9">40</text>
<text x="158" y="136.4">PE8</text>
<text x="192.1" y="133.9">VCAP_1</text>
<text x="192.1" y="136.4">VCAP_2</text>
<text x="203.2" y="132.9">49</text>
<text x="203.2" y="135.4">73</text>
<text x="153.1" y="140.5">41</text>
<text x="153.1" y="143">42</text>
<text x="158" y="139">PE9</text>
<text x="158" y="141.5">PE10</text>
<text x="153.1" y="145.6">43</text>
<text x="153.1" y="148.1">44</text>
<text x="158" y="144">PE11</text>
<text x="158" y="146.6">PE12</text>
<text x="158" y="149.1">PE13</text>
<text x="153.1" y="150.6">45</text>
<text x="153.1" y="153.2">46</text>
<text x="158" y="151.7">PE14</text>
<text x="158" y="154.2">PE15</text>
<text x="77.8" y="176.8" transform="rotate(-90 77.8 176.8)">1</text>
<text x="80.3" y="176.8" transform="rotate(-90 80.3 176.8)">2</text>
<text x="82.8" y="176.8" transform="rotate(-90 82.8 176.8)">3</text>
<text x="40.9" y="183.4">1</text>
<text x="45" y="184.6">OUT+</text>
<text x="57.6" y="184.6">IN+</text>
<text x="64" y="183.4">4</text>
<text x="40.9" y="191.1">2</text>
<text x="64" y="191.1">3</text>
<text x="45" y="192.2">OUT-</text>
<text x="58.1" y="192.2">IN-</text>
<text x="45.5" y="198.7">IN: 2.5-15V</text>
<text x="45.5" y="201">OUT: 3.3V-600mA</text>
</g>
</svg>
